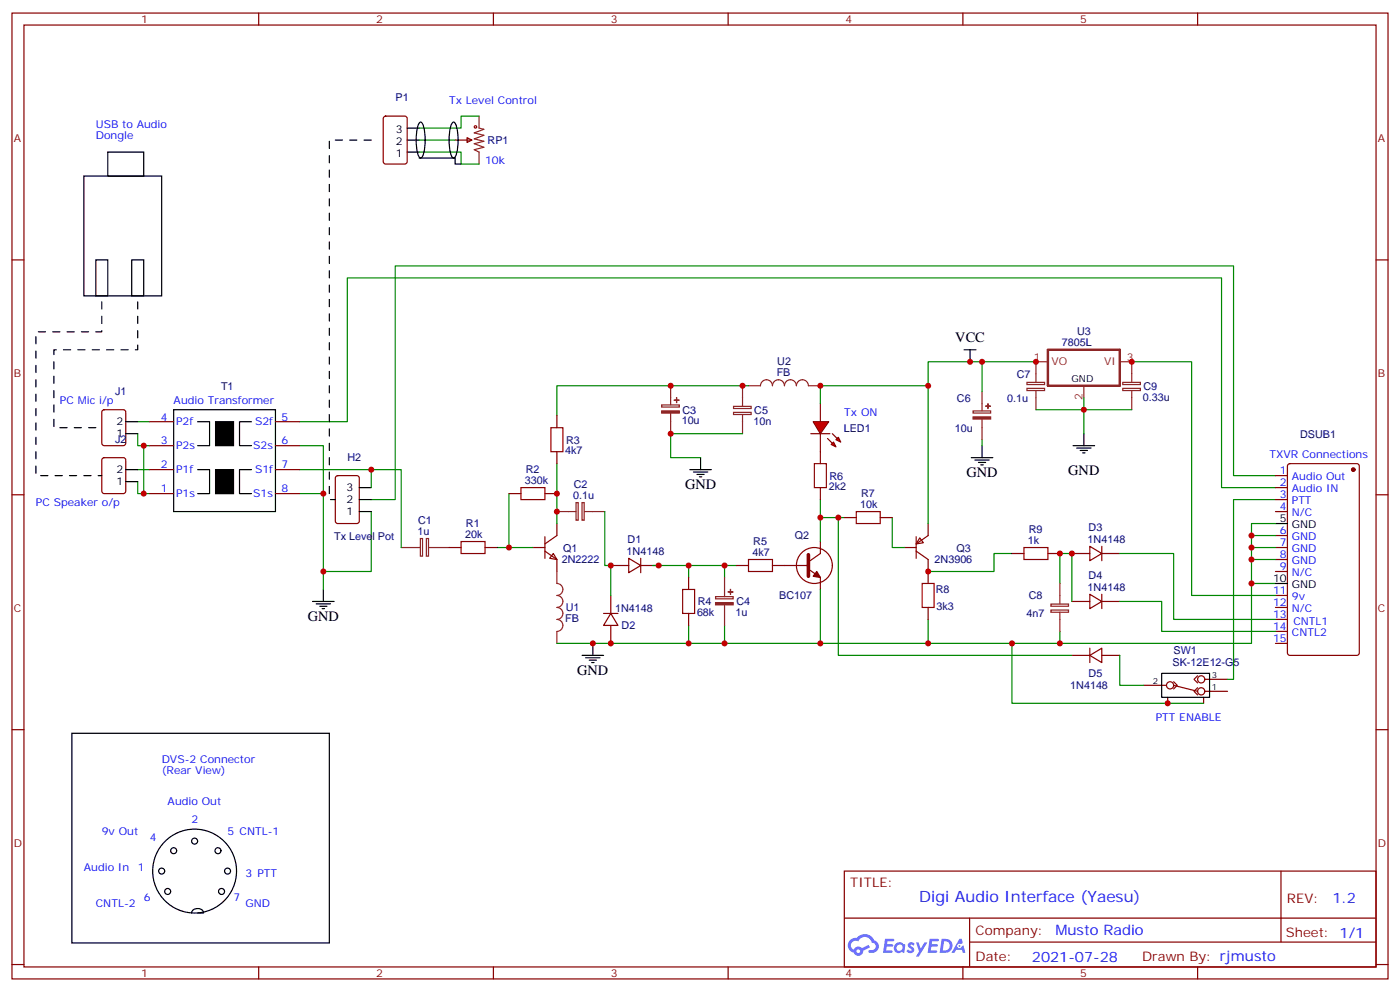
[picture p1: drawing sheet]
<svg xmlns="http://www.w3.org/2000/svg" width="412mm" height="292mm" viewBox="0 0 412 292" stroke-linecap="round" stroke-linejoin="round" font-family="sans-serif">
<g fill="none" stroke="#870000" stroke-width=".35">
<path d="M3.5 3.8h405.4v284.4h-405.4zM7.1 7.4h398.2v277.3h-398.2zM76.2 3.8v3.6M145.3 3.8v3.6M214.5 3.8v3.6M283.6 3.8v3.6M352.8 3.8v3.6M3.5 76.5h3.6M405.3 76.5h3.6M3.5 145.7h3.6M405.3 145.7h3.6M3.5 214.8h3.6"/>
<path d="M405.3 214.8h3.6M248.7 256.4h156.6v28.3h-156.6zM377.3 256.5v20.8M248.7 270.3h156.5M285.6 277.3h119.6M285.6 270.3v14.1M3.5 284h3.6M76.2 284.7v3.5M145.3 284.7v3.5M214.5 284.7v3.5M283.6 284.7v3.5M352.8 284.7v3.5"/>
<path d="M405.3 284h3.6"/>
</g>
<g fill="#5487ff">
<path d="M267.7 277.6a1.22 1.22 0 0 1 1.7 .3l-.4 .6a.47 .47 0 0 0-.3-.5 .47 .47 0 0 0-.5 .2l.1 .3a1.14 1.14 0 0 1 .8 1.7 1.14 1.14 0 0 1-1.9 0l-.2-.2 .5-.5 .7 .4a.29 .29 0 0 0 .3-.3 .29 .29 0 0 0-.2-.3 1.04 1.04 0 0 1-.6-1.7z"/>
<path d="M260.7 276.4h2.4l.3 .1-.2 .5-1.8 .1-.1 .9h1.5l.3 .3-.3 .4h-1.6l-.2 1.1h1.7l.2 .4-.2 .3h-2.6z"/>
<path d="M273.8 276.4h2.4l.3 .1-.1 .5-1.8 .1-.2 .9h1.6l.3 .3-.4 .4h-1.6l-.1 1.1h1.7l.2 .4-.2 .3h-2.6z"/>
<path d="M282.6 276.4h.7l.3 1.2-.6 .3a.69 .69 0 0 0-1 .3 .69 .69 0 0 0 .4 1 .69 .69 0 0 0 .9-.6l.5-.3 .6 2.2h-.8l-.2-.9h-1.8l-.5 .9h-.8z"/>
<path d="M269.8 277.4h.8l.6 1.9 1.1-1.9h.9l-2.6 4.2h-.8l.9-1.5z"/>
<path d="M277.4 276.4l-.6 4.1h1.3a2.11 2.11 0 0 0 2.5-2.1 2.11 2.11 0 0 0-2.5-2zM278.1 277.1a1.39 1.39 0 0 1 1.7 1.4 1.39 1.39 0 0 1-1.8 1.3h-.3z"/>
<path d="M263.7 278a1.54 1.54 0 0 0-.1 2.1 1.54 1.54 0 0 0 2.2 .2l.6 .2 .3-2.3-.2-.2-.4-.1a1.49 1.49 0 0 0-2.4 .1zM264 279a.94 .94 0 0 1 1.8 0 .94 .94 0 0 1-1.8 0z"/>
<path d="M250.4 276.7a2.18 2.18 0 0 0 1.1 3.8 1.44 1.44 0 0 0 1.6 .9 1.44 1.44 0 0 0 1.2-1.5l2-1-.5-.7-1.9 .9a1.47 1.47 0 0 0-2.4 .5 1.39 1.39 0 0 1-.7-2 1.39 1.39 0 0 1 2-.5 2.12 2.12 0 0 1 2.2-1.3 2.12 2.12 0 0 1 1.9 1.7 1.14 1.14 0 0 1 1.1 1.4 1.14 1.14 0 0 1-1.7 .8 .43 .43 0 0 0-.5 .3 .43 .43 0 0 0 .4 .5 1.98 1.98 0 0 0 2.5-1.2 1.98 1.98 0 0 0-1.2-2.5 3.1 3.1 0 0 0-5.3-.7l-.9 .1zM252.3 280a.55 .55 0 0 1 1.1 0 .55 .55 0 0 1-1.1 0z"/>
<circle cx="282.6" cy="278.5" r=".26"/>
</g>
<g fill="none" stroke="#870000" stroke-width=".35">
<path d="M160.5 158v6.4M164 154.1v3.6l-3.5 2.4M241.7 159.4v3.5l-3.6 2.5M269.9 158v6.4M270.9 158.4l1.1 1.4-2.1 .3zM273.4 154.1v3.6l-3.5 2.4M157 161.2h3.5M160.5 162.2l3.5 2.5v3.5M163 162.9l1 1.8-2.1-.3zM179.9 166.5h5.3M179.9 175.3v5.3M185.2 164.4l3.5 2.1-3.5 2.1z"/>
<path d="M188.7 166.5h5.3M188.7 164.4v4.2M231.1 166.5h7M238.1 167.5l3.6 2.5v3.5M266.3 161.2h3.6M269.9 162.2l3.5 2.5v3.5M315.7 162.9h5.3M315.7 177.1h5.3M321 160.8l3.6 2.1-3.6 2.2zM321 174.9l3.6 2.2-3.6 2.1zM324.6 162.9h5.2M324.6 160.8v4.3"/>
<path d="M324.6 174.9v4.3M324.6 177.1h5.2M177.8 180.6h4.2M179.9 180.6l2.1 3.5h-4.2zM179.9 184.1v5.3"/>
<circle cx="239.9" cy="166.5" r="5.3"/>
</g>
<path d="M238.1 163.3v6.4" fill="none" stroke="#870000" stroke-width="1.1"/>
<path d="M240.6 168.2l1.1 1.8-2.2-.3z" fill="#870000" stroke="#870000" stroke-width=".35"/>
<path d="M220.5 113.6h3.5a1.76 1.76 0 0 1 1.8-1.8 1.76 1.76 0 0 1 1.7 1.8 1.76 1.76 0 0 1 1.8-1.8 1.76 1.76 0 0 1 1.8 1.8 1.76 1.76 0 0 1 1.7-1.8 1.76 1.76 0 0 1 1.8 1.8 1.76 1.76 0 0 1 1.8-1.8 1.76 1.76 0 0 1 1.7 1.8h3.6M123.8 158.5h.7v5.2h-.7zM125.6 158.5h.6v5.2h-.6zM164 150.6h5.7M169.7 148h.6v5.1h-.6zM171.4 148h.7v5.1h-.7zM172.2 150.6h6M118.2 161.2h5.6M126.3 161.2h6M164 168.2v3.6a1.76 1.76 0 0 1 1.8 1.7 1.76 1.76 0 0 1-1.8 1.8 1.76 1.76 0 0 1 1.8 1.8 1.76 1.76 0 0 1-1.8 1.7 1.76 1.76 0 0 1 1.8 1.8 1.76 1.76 0 0 1-1.8 1.8 1.76 1.76 0 0 1 1.8 1.7 1.76 1.76 0 0 1-1.8 1.8v3.5" fill="none" stroke="#8c2424" stroke-width=".35"/>
<g fill="none" stroke="#008700" stroke-width=".35">
<path d="M220.5 113.6h-56.5v8.8M164 136.5v17.6M149.9 145.3v15.9M241.7 147.1v12.3M241.7 152.4h7M146.4 161.2h10.6M192.3 166.5h10.5M213.4 166.5h-10.6v3.5M217 166.5h-3.6v3.5M241.7 173.5v15.9M298.1 162.9h-5.3v5.3h-19.4M312.2 171.8v-8.9h3.5v14.2"/>
<path d="M202.8 184.1v5.3h-28.2M213.4 184.1v5.3h-10.6M273.4 182.4v7h-60"/>
</g>
<g fill="none" stroke="#000" stroke-width=".35">
<path d="M203.2 138.3h6.3M204.3 139h4.2M205.3 139.7h2.1M206.4 134.7v3.6M286.1 134.7h6.4M287.2 135.4h4.2M288.2 136.1h2.1M288.9 136.8h.7M289.3 131.2v3.5M206 140.4h.7M171.4 192.9h6.4M172.5 193.6h4.2"/>
<path d="M173.6 194.3h2.1M174.3 195.1h.7M174.6 189.4v3.5"/>
</g>
<g fill="#f00" stroke="#870000" stroke-width=".35">
<path d="M239.5 124.1h4.6l-2.4 3.6z"/>
<path d="M238.8 127.7h5.7z"/>
</g>
<g fill="#870000" stroke="#870000" stroke-width=".35">
<path d="M245.2 127.7l1.4 1.4z"/>
<path d="M243.8 129.1l1.4 1.4z"/>
</g>
<g fill="#f00" stroke="#870000" stroke-width=".35">
<path d="M246.2 129.4l.7-.7 .7 1.4z"/>
<path d="M245.5 130.1l.7 1.5-1.4-.8z"/>
</g>
<g fill="none" stroke="#870000" stroke-width=".35">
<path d="M113.1 34.4l.5-.2h5.6l.7 .4v13l-.4 .6-5.9 .1-.7-.5v-12.9zM134.1 41.2h4.9M137.6 40.5l1.4 .7-1.4 .7zM241.7 118.9v5.2M30.2 120.8l.5-.2h5.6l.7 .4v9.5l-.4 .6-5.9 .1-.7-.5v-9.4zM30.2 134.9l.5-.2h5.6l.7 .5v9.4l-.4 .7h-5.9l-.7-.5v-9.4zM44.1 138.3h7.1M44.1 131.2h7.1M44.1 124.1h7.1M81.1 138.3h7.1M81.1 131.2h7.1M81.1 124.1h7.1"/>
<path d="M164 122.4v3.5M164 133v3.5M241.7 127.7v8.8M379.5 136.7l.4-.2h19.8l.6 .4 .1 55.3-.5 .7h-20l-.6-.4-.1-55.3zM44.1 145.3h7.1M81.1 145.3h7.1M99 140.2l.5-.2h5.6l.7 .4v13l-.4 .7h-5.9l-.7-.4v-13zM149.9 145.3h3.6M160.5 145.3h3.5M241.7 143.5v3.6M248.7 152.4h3.5M259.3 152.4h3.5"/>
<path d="M375.7 140h3.5M375.7 143.5h3.5M375.7 147.1h3.5M375.7 150.6h3.5M375.7 157.7h3.5M132.3 161.2h3.5M142.9 161.2h3.5M202.8 170v3.5M217 166.5h3.5M227.5 166.5h3.6M273.4 168.2v3.6M273.4 178.8v3.6"/>
<path d="M298.1 162.9h3.5M308.7 162.9h3.5M375.7 161.2h3.5M375.7 164.7h3.5M375.7 168.2h3.5M375.7 175.3h3.5M375.7 178.8h3.5M202.8 180.6v3.5M315.7 192.9h5.3M321 192.9l3.6-2.1v4.3zM321 190.8v4.3M324.6 192.9h5.2"/>
<path d="M352.8 198.9l-1.1 1.1 1.1 1M354.9 200h6.7M375.7 182.4h3.5M375.7 185.9h3.5M375.7 189.4h3.5M336.9 201.8h6.7M344 205.3v1.7M345.7 200.7l1.1 1.1-1.1 1M345.7 201.8l7.1 1.7M352.8 202.5l-1.1 1 1.1 1.1M354.5 205.3v1.7M354.9 203.5h6.7"/>
<circle cx="353.8" cy="200" r="1.06"/>
<circle cx="344.7" cy="201.8" r="1.06"/>
<circle cx="353.8" cy="203.5" r="1.06"/>
</g>
<g fill="none" stroke="#008700" stroke-width=".35">
<path d="M141.1 34.2h-5.3v3.5h-12.3M123.5 44.8h12.3v3.5h5.3M123.5 41.2h10.6M241.7 118.9v-5.3h31.7v40.5M289.3 106.5v8.8M305.2 106.5h-31.8v7.1M319.3 117.1v10.6M333.4 106.5h17.6v68.8h24.7M40.6 127.7v3.5h3.5M40.6 124.1h3.5M40.6 138.3h3.5M42.3 131.2v14.1"/>
<path d="M88.2 131.2h7v42.3M88.2 138.3h30v22.9M88.2 124.1h14.1v-42.3h257.5v61.7h15.9M109.4 138.3v5.2M218.7 127.7h-21.1v7h8.8M289.3 129.4v1.8M305.2 120.6h28.2M40.6 141.8v3.5h3.5M88.2 145.3h7M109.4 150.6v17.6h-14.2M178.2 150.6v15.9h1.7v8.8M246.9 152.4v40.5h68.8"/>
<path d="M262.8 152.4v8.8h3.5M368.7 157.7h7M375.7 140h-12.3v-61.7h-247v68.8h-7M375.7 147.1h-12.3v52.9h-1.8M375.7 154.1h-7v17.7M329.8 177.1h12.4v8.8h33.5M329.8 162.9h15.9v19.5h30M368.7 161.2h7M368.7 164.7h7M375.7 171.8h-7v17.6h-56.5M164 189.4h10.6M298.1 189.4v17.6h56.4"/>
<path d="M312.2 185.9v3.5h-38.8M329.8 192.9v8.9h7.1"/>
</g>
<path d="M308.7 103h21.1v10.6h-21.1z" fill="none" stroke="#8c2424" stroke-width=".71"/>
<g fill="none" stroke="#8c2424" stroke-width=".35">
<path d="M141.1 34.2v3.5l1.4 .4-2.8 1 2.8 .7-2.8 1.1 2.8 .7-2.8 .7 2.8 1.1-2.8 .7 1.4 .7v3.5M194.9 119.2h5.2v.6h-5.2zM197.6 113.6v5.6M216.1 119.6h5.2v.7h-5.2zM218.7 113.6v6M289.3 115.3v5.7M302.5 112.6h5.2v.6h-5.2zM302.5 114.3h5.2v.7h-5.2zM305.2 115v5.6M308.7 106.5h-3.5v6M319.3 113.6v3.5M329.8 106.5h3.6v6"/>
<path d="M330.7 112.6h5.2v.6h-5.2zM330.7 114.3h5.2v.7h-5.2zM333.4 115v5.6M197.6 121.7v6M216.1 121.4h5.2v.6h-5.2zM218.7 122v5.7M286.6 121h5.2v.6h-5.2zM289.3 123.4v6M210.8 175.6h5.2v.7h-5.2zM213.4 170v5.6M213.4 178.1v6M309.6 177.8h5.1v.7h-5.1z"/>
<path d="M309.6 179.6h5.1v.6h-5.1zM312.2 171.8v6M312.2 180.2v5.7"/>
</g>
<g fill="none" stroke="#000" stroke-width=".35">
<path d="M119.9 37.7h3.6M123.6 36.1l.3-.2a3.7 3.7 0 0 1 1.2 3.3 12.5 12.5 0 0 1-.9 7.2l-.3 .1a3.7 3.7 0 0 1-1.2-3.2 12.5 12.5 0 0 1 .9-7.2zM133.3 36.1l.3-.2a3.7 3.7 0 0 1 1.2 3.3 12.5 12.5 0 0 1-.9 7.2l-.3 .1a3.7 3.7 0 0 1-1.2-3.2 12.5 12.5 0 0 1 .9-7.2zM24.7 51.8h22.9v35.3h-22.9zM31.7 44.8h10.6v7h-10.6zM119.9 41.2h3.6M119.9 44.8h3.6M123.5 46.5h10.6v1.8h1.7M28.2 76.5h3.5v10.6h-3.5zM38.8 76.5h3.5v10.6h-3.5zM284 103h3.5M285.8 103v3.5"/>
<path d="M37 127.7h3.6M37 124.1h3.6M37 138.3h3.6M51.2 120.6h29.9v30h-29.9zM58.2 138.3h3.5v7h-3.5M58.2 124.1h3.5v7.1h-3.5M74.1 138.3h-3.5v7h3.5M74.1 124.1h-3.5v7.1h3.5M316.1 131.2h6.3M317.1 131.9h4.3M318.2 132.6h2.1M318.9 133.3h.7"/>
<path d="M319.3 127.7v3.5M37 141.8h3.6M105.8 143.5h3.6M105.8 150.6h3.6M105.8 147.1h3.6M375.7 154.1h3.5M92.1 177.1h6.3M93.1 177.8h4.3M94.2 178.5h2.1M94.9 179.2h.7M95.2 173.5v3.6M375.7 171.8h3.5"/>
<path d="M342.2 198.2h14.1v7.1h-14.1zM21.2 215.9h75.8v61.7h-75.8zM56.4 268.8a1.84 1.84 0 0 1 1.8-1.3 1.84 1.84 0 0 1 1.8 1.3h-1.8"/>
<circle cx="47.6" cy="256.4" r=".88"/>
<circle cx="51.2" cy="250.4" r=".88"/>
<circle cx="57.3" cy="256.4" r="12.3"/>
<circle cx="57.3" cy="247.6" r=".88"/>
<circle cx="64.2" cy="250.4" r=".88"/>
<circle cx="67" cy="256.4" r=".88"/>
<circle cx="49.4" cy="262.4" r=".88"/>
<circle cx="65.3" cy="262.4" r=".88"/>
</g>
<path d="M63.5 138.3h5.3v7h-5.3zM63.5 124.1h5.3v7.1h-5.3z" fill="#000" stroke="#000" stroke-width=".35"/>
<g fill="#8c2424" stroke="#8c2424" stroke-width=".35">
<path d="M210.8 177.4h5.2v.6h-5.2z"/>
<path d="M214.5 174.2l1.4 .1z"/>
<path d="M215.2 173.5v1.4z"/>
<path d="M194.9 121h5.2v.6h-5.2z"/>
<path d="M198.6 117.8h1.4z"/>
<path d="M199.3 117.1v1.4z"/>
<path d="M286.6 122.7h5.2v.7h-5.2z"/>
<path d="M290.3 119.6h1.4z"/>
<path d="M291 118.9v1.4z"/>
</g>
<g fill="none" stroke="#a10000" stroke-width=".35">
<path d="M162.3 125.9h3.5v7.1h-3.5zM239.9 136.5h3.5v7h-3.5zM135.8 159.4h7.1v3.5h-7.1zM153.5 143.5h7v3.6h-7zM252.2 150.6h7.1v3.5h-7.1zM201.1 173.5h3.5v7.1h-3.5zM220.5 164.7h7v3.5h-7zM271.6 171.8h3.6v7h-3.6zM301.6 161.2h7.1v3.5h-7.1z"/>
<circle cx="140.1" cy="37.4" r=".35"/>
</g>
<circle cx="398.6" cy="138.3" r=".53" fill="#870000" stroke="#870000" stroke-width=".35"/>
<path d="M109.4 41.2h-12.4v105.9h1.8M30 88.9v8.8h-19.4v42.3h19.4M40.6 88.9v14.1h-24.7v22.9h14.1" fill="none" stroke="#000" stroke-width=".35" stroke-dasharray="2.1 2.1"/>
<g fill="#c00">
<circle cx="149.9" cy="161.2" r=".88"/>
<circle cx="164" cy="150.6" r=".88"/>
<circle cx="241.7" cy="152.4" r=".88"/>
<circle cx="213.4" cy="166.5" r=".88"/>
<circle cx="202.8" cy="166.5" r=".88"/>
<circle cx="202.8" cy="189.4" r=".88"/>
<circle cx="213.4" cy="189.4" r=".88"/>
<circle cx="241.7" cy="189.4" r=".88"/>
<circle cx="315.7" cy="162.9" r=".88"/>
<circle cx="319.3" cy="120.6" r=".88"/>
<circle cx="273.4" cy="189.4" r=".88"/>
<circle cx="174.6" cy="189.4" r=".88"/>
<circle cx="246.9" cy="152.4" r=".88"/>
<circle cx="95.3" cy="145.3" r=".88"/>
<circle cx="95.3" cy="168.2" r=".88"/>
<circle cx="305.2" cy="106.5" r=".88"/>
<circle cx="273.4" cy="113.6" r=".88"/>
<circle cx="312.2" cy="189.4" r=".88"/>
<circle cx="312.2" cy="162.9" r=".88"/>
<circle cx="273.4" cy="168.2" r=".88"/>
<circle cx="164" cy="145.3" r=".88"/>
<circle cx="197.6" cy="127.7" r=".88"/>
<circle cx="197.6" cy="113.6" r=".88"/>
<circle cx="218.7" cy="113.6" r=".88"/>
<circle cx="289.3" cy="106.5" r=".88"/>
<circle cx="241.7" cy="113.6" r=".88"/>
<circle cx="285.8" cy="106.5" r=".88"/>
<circle cx="298.1" cy="189.4" r=".88"/>
<circle cx="344" cy="207" r=".88"/>
<circle cx="42.3" cy="131.2" r=".88"/>
<circle cx="42.3" cy="145.3" r=".88"/>
<circle cx="109.4" cy="138.3" r=".88"/>
<circle cx="179.9" cy="189.4" r=".88"/>
<circle cx="194" cy="166.5" r=".88"/>
<circle cx="179.9" cy="166.5" r=".88"/>
<circle cx="368.7" cy="171.8" r=".88"/>
<circle cx="368.7" cy="157.7" r=".88"/>
<circle cx="368.7" cy="161.2" r=".88"/>
<circle cx="368.7" cy="164.7" r=".88"/>
<circle cx="333.4" cy="106.5" r=".88"/>
</g>
<text font-size="4.6" fill="#00f" x="270.8" y="265.5">Digi Audio Interface (Yaesu)</text>
<g font-size="4.2">
<text x="281.4" y="100.8">VCC</text>
<text x="201.8" y="143.9">GND</text>
<text x="284.7" y="140.4">GND</text>
<text x="314.7" y="139.7">GND</text>
<text x="90.7" y="182.7">GND</text>
<text x="170" y="198.6">GND</text>
</g>
<g font-size="4.2" fill="#00f">
<text x="392.5" y="265.7">1.2</text>
<text x="310.9" y="275.3">Musto Radio</text>
<text x="304" y="283.1">2021-07-28</text>
</g>
<g font-size="3.9" fill="#800">
<text x="250.5" y="261">TITLE:</text>
<text x="379.1" y="265.7">REV:</text>
<text x="287.4" y="275.2">Company:</text>
<text x="378.7" y="275.8">Sheet: 1/1</text>
<text x="287.4" y="282.9">Date:</text>
<text x="336.4" y="283">Drawn By: rjmusto</text>
</g>
<g font-size="3.2" fill="#800">
<text x="41.6" y="6.8">1</text>
<text x="110.8" y="6.8">2</text>
<text x="179.9" y="6.8">3</text>
<text x="249.1" y="6.8">4</text>
<text x="318.2" y="6.8">5</text>
<text x="4.1" y="41.9">A</text>
<text x="405.9" y="41.9">A</text>
<text x="4.1" y="111.1">B</text>
<text x="405.9" y="111.1">B</text>
<text x="4.1" y="180.2">C</text>
<text x="405.9" y="180.2">C</text>
<text x="4.1" y="249.4">D</text>
<text x="405.9" y="249.4">D</text>
<text x="41.6" y="287.7">1</text>
<text x="110.8" y="287.7">2</text>
<text x="179.9" y="287.7">3</text>
<text x="249.1" y="287.7">4</text>
<text x="318.2" y="287.7">5</text>
</g>
<g font-size="3.2" fill="#000080">
<text x="116.5" y="29.9">P1</text>
<text x="143.6" y="42.4">RP1</text>
<text x="312.7" y="101.8">7805L</text>
<text x="317.3" y="98.5">U3</text>
<text x="229" y="107.6">U2</text>
<text x="228.8" y="110.7">FB</text>
<text x="299.5" y="111.2">C7</text>
<text x="33.9" y="116.4">J1</text>
<text x="65.1" y="114.7">T1</text>
<text x="281.9" y="118.3">C6</text>
<text x="296.7" y="118.3">0.1u</text>
<text x="336.6" y="118">0.33u</text>
<text x="336.8" y="114.7">C9</text>
<text x="200.8" y="125">10u</text>
<text x="201" y="121.8">C3</text>
<text x="222" y="125.1">10n</text>
<text x="222.2" y="121.8">C5</text>
<text x="33.9" y="130.5">J2</text>
<text x="166.7" y="130.6">R3</text>
<text x="248.5" y="127.1">LED1</text>
<text x="281.2" y="127.1">10u</text>
<text x="383" y="128.9">DSUB1</text>
<text x="102.3" y="135.8">H2</text>
<text x="166.5" y="133.8">4k7</text>
<text x="154.6" y="142.5">330k</text>
<text x="154.9" y="139.3">R2</text>
<text x="169" y="143.7">C2</text>
<text x="244.4" y="141.2">R6</text>
<text x="168.9" y="146.9">0.1u</text>
<text x="244.1" y="144.4">2k2</text>
<text x="253.4" y="149.5">10k</text>
<text x="253.7" y="146.4">R7</text>
<text x="123.1" y="154.3">C1</text>
<text x="137.2" y="155.2">R1</text>
<text x="98.4" y="158.8">Tx Level Pot</text>
<text x="123" y="157.5">1u</text>
<text x="137" y="158.4">20k</text>
<text x="184.9" y="159.9">D1</text>
<text x="221.9" y="160.5">R5</text>
<text x="234.2" y="158.8">Q2</text>
<text x="302.8" y="160.1">1k</text>
<text x="303" y="157">R9</text>
<text x="320.4" y="159.8">1N4148</text>
<text x="320.7" y="156.4">D3</text>
<text x="165.5" y="165.6">2N2222</text>
<text x="165.8" y="162.4">Q1</text>
<text x="184.6" y="163.3">1N4148</text>
<text x="221.7" y="163.7">4k7</text>
<text x="275.3" y="165.6">2N3906</text>
<text x="281.8" y="162.4">Q3</text>
<text x="320.4" y="173.9">1N4148</text>
<text x="320.7" y="170.5">D4</text>
<text x="166.7" y="180">U1</text>
<text x="205.6" y="178.2">R4</text>
<text x="216.9" y="178.2">C4</text>
<text x="229.6" y="176.4">BC107</text>
<text x="275.7" y="174.7">R8</text>
<text x="275.9" y="179.6">3k3</text>
<text x="303" y="176.5">C8</text>
<text x="166.5" y="183.1">FB</text>
<text x="181.2" y="180">1N4148</text>
<text x="183.1" y="185.3">D2</text>
<text x="205.3" y="181.4">68k</text>
<text x="216.7" y="181.4">1u</text>
<text x="302.4" y="181.8">4n7</text>
<text x="345.4" y="195.9">SK-12E12-G5</text>
<text x="345.7" y="192.6">SW1</text>
<text x="315.3" y="202.9">1N4148</text>
<text x="320.7" y="199.4">D5</text>
</g>
<g font-size="3.2" fill="#00f">
<text x="132.3" y="30.7">Tx Level Control</text>
<text x="28.2" y="37.7">USB to Audio</text>
<text x="28.2" y="40.9">Dongle</text>
<text x="142.9" y="48.3">10k</text>
<text x="17.6" y="118.9">PC Mic i/p</text>
<text x="51.2" y="118.9">Audio Transformer</text>
<text x="47.4" y="123.8">4</text>
<text x="51.9" y="125.2">P2f</text>
<text x="75.1" y="125.2">S2f</text>
<text x="82.9" y="123.8">5</text>
<text x="248.7" y="122.4">Tx ON</text>
<text x="47.4" y="130.8">3</text>
<text x="82.9" y="130.8">6</text>
<text x="47.4" y="137.9">2</text>
<text x="51.9" y="132.3">P2s</text>
<text x="74.6" y="132.3">S2s</text>
<text x="82.9" y="137.9">7</text>
<text x="373.9" y="134.7">TXVR Connections</text>
<text x="51.9" y="139.3">P1f</text>
<text x="75.1" y="139.3">S1f</text>
<text x="377" y="139.7">1</text>
<text x="377" y="143.2">2</text>
<text x="380.5" y="141.4">Audio Out</text>
<text x="10.6" y="148.8">PC Speaker o/p</text>
<text x="47.4" y="145">1</text>
<text x="51.9" y="146.4">P1s</text>
<text x="74.6" y="146.4">S1s</text>
<text x="82.9" y="145">8</text>
<text x="377" y="146.7">3</text>
<text x="380.5" y="145">Audio IN</text>
<text x="380.5" y="148.5">PTT</text>
<text x="377" y="150.2">4</text>
<text x="380.5" y="152">N/C</text>
<text x="377" y="157.3">6</text>
<text x="377" y="160.8">7</text>
<text x="380.5" y="159.1">GND</text>
<text x="377" y="164.4">8</text>
<text x="377" y="167.9">9</text>
<text x="380.5" y="162.6">GND</text>
<text x="380.5" y="166.1">GND</text>
<text x="380.5" y="169.7">N/C</text>
<text x="375" y="174.9">11</text>
<text x="375" y="178.5">12</text>
<text x="380.5" y="176.7">9v</text>
<text x="375" y="182">13</text>
<text x="375" y="185.5">14</text>
<text x="380.5" y="180.2">N/C</text>
<text x="381" y="184.1">CNTL1</text>
<text x="375" y="189.1">15</text>
<text x="380.5" y="187.3">CNTL2</text>
<text x="340.4" y="212.3">PTT ENABLE</text>
<text x="47.6" y="224.7">DVS-2 Connector</text>
<text x="47.6" y="227.9">(Rear View)</text>
<text x="49.4" y="237">Audio Out</text>
<text x="30" y="245.9">9v Out</text>
<text x="56.4" y="242.3">2</text>
<text x="67" y="245.9">5 CNTL-1</text>
<text x="44.1" y="247.6">4</text>
<text x="24.7" y="256.4">Audio In</text>
<text x="40.6" y="256.4">1</text>
<text x="72.3" y="258.2">3 PTT</text>
<text x="28.2" y="267">CNTL-2</text>
<text x="42.3" y="265.3">6</text>
<text x="68.8" y="265.3">7</text>
<text x="72.3" y="267">GND</text>
</g>
<g font-size="3.2">
<text x="116.6" y="39.1">3</text>
<text x="116.6" y="42.7">2</text>
<text x="116.6" y="46.2">1</text>
<text x="34.3" y="125.2">2</text>
<text x="34.3" y="128.7">1</text>
<text x="34.3" y="142.8">1</text>
<text x="34.3" y="139.3">2</text>
<text x="102.1" y="144.6">3</text>
<text x="102.1" y="148.1">2</text>
<text x="102.1" y="151.7">1</text>
<text x="377" y="153.8">5</text>
<text x="380.5" y="155.5">GND</text>
<text x="375" y="171.4">10</text>
<text x="380.5" y="173.2">GND</text>
</g>
<g font-size="3.2" fill="#8d2323">
<text x="304.5" y="106.2">1</text>
<text x="309.7" y="107.6">VO</text>
<text x="325.3" y="107.6">VI</text>
<text x="332" y="106.2">3</text>
<text x="318.9" y="117.7" transform="rotate(-90 318.9 117.7)">2</text>
</g>
<text font-size="2.8" x="315.6" y="112.5">GND</text>
<g font-size="2.5">
<text x="339.6" y="201.4">2</text>
<text x="357" y="203.2">1</text>
<text x="357" y="199.6">3</text>
</g>
</svg>
